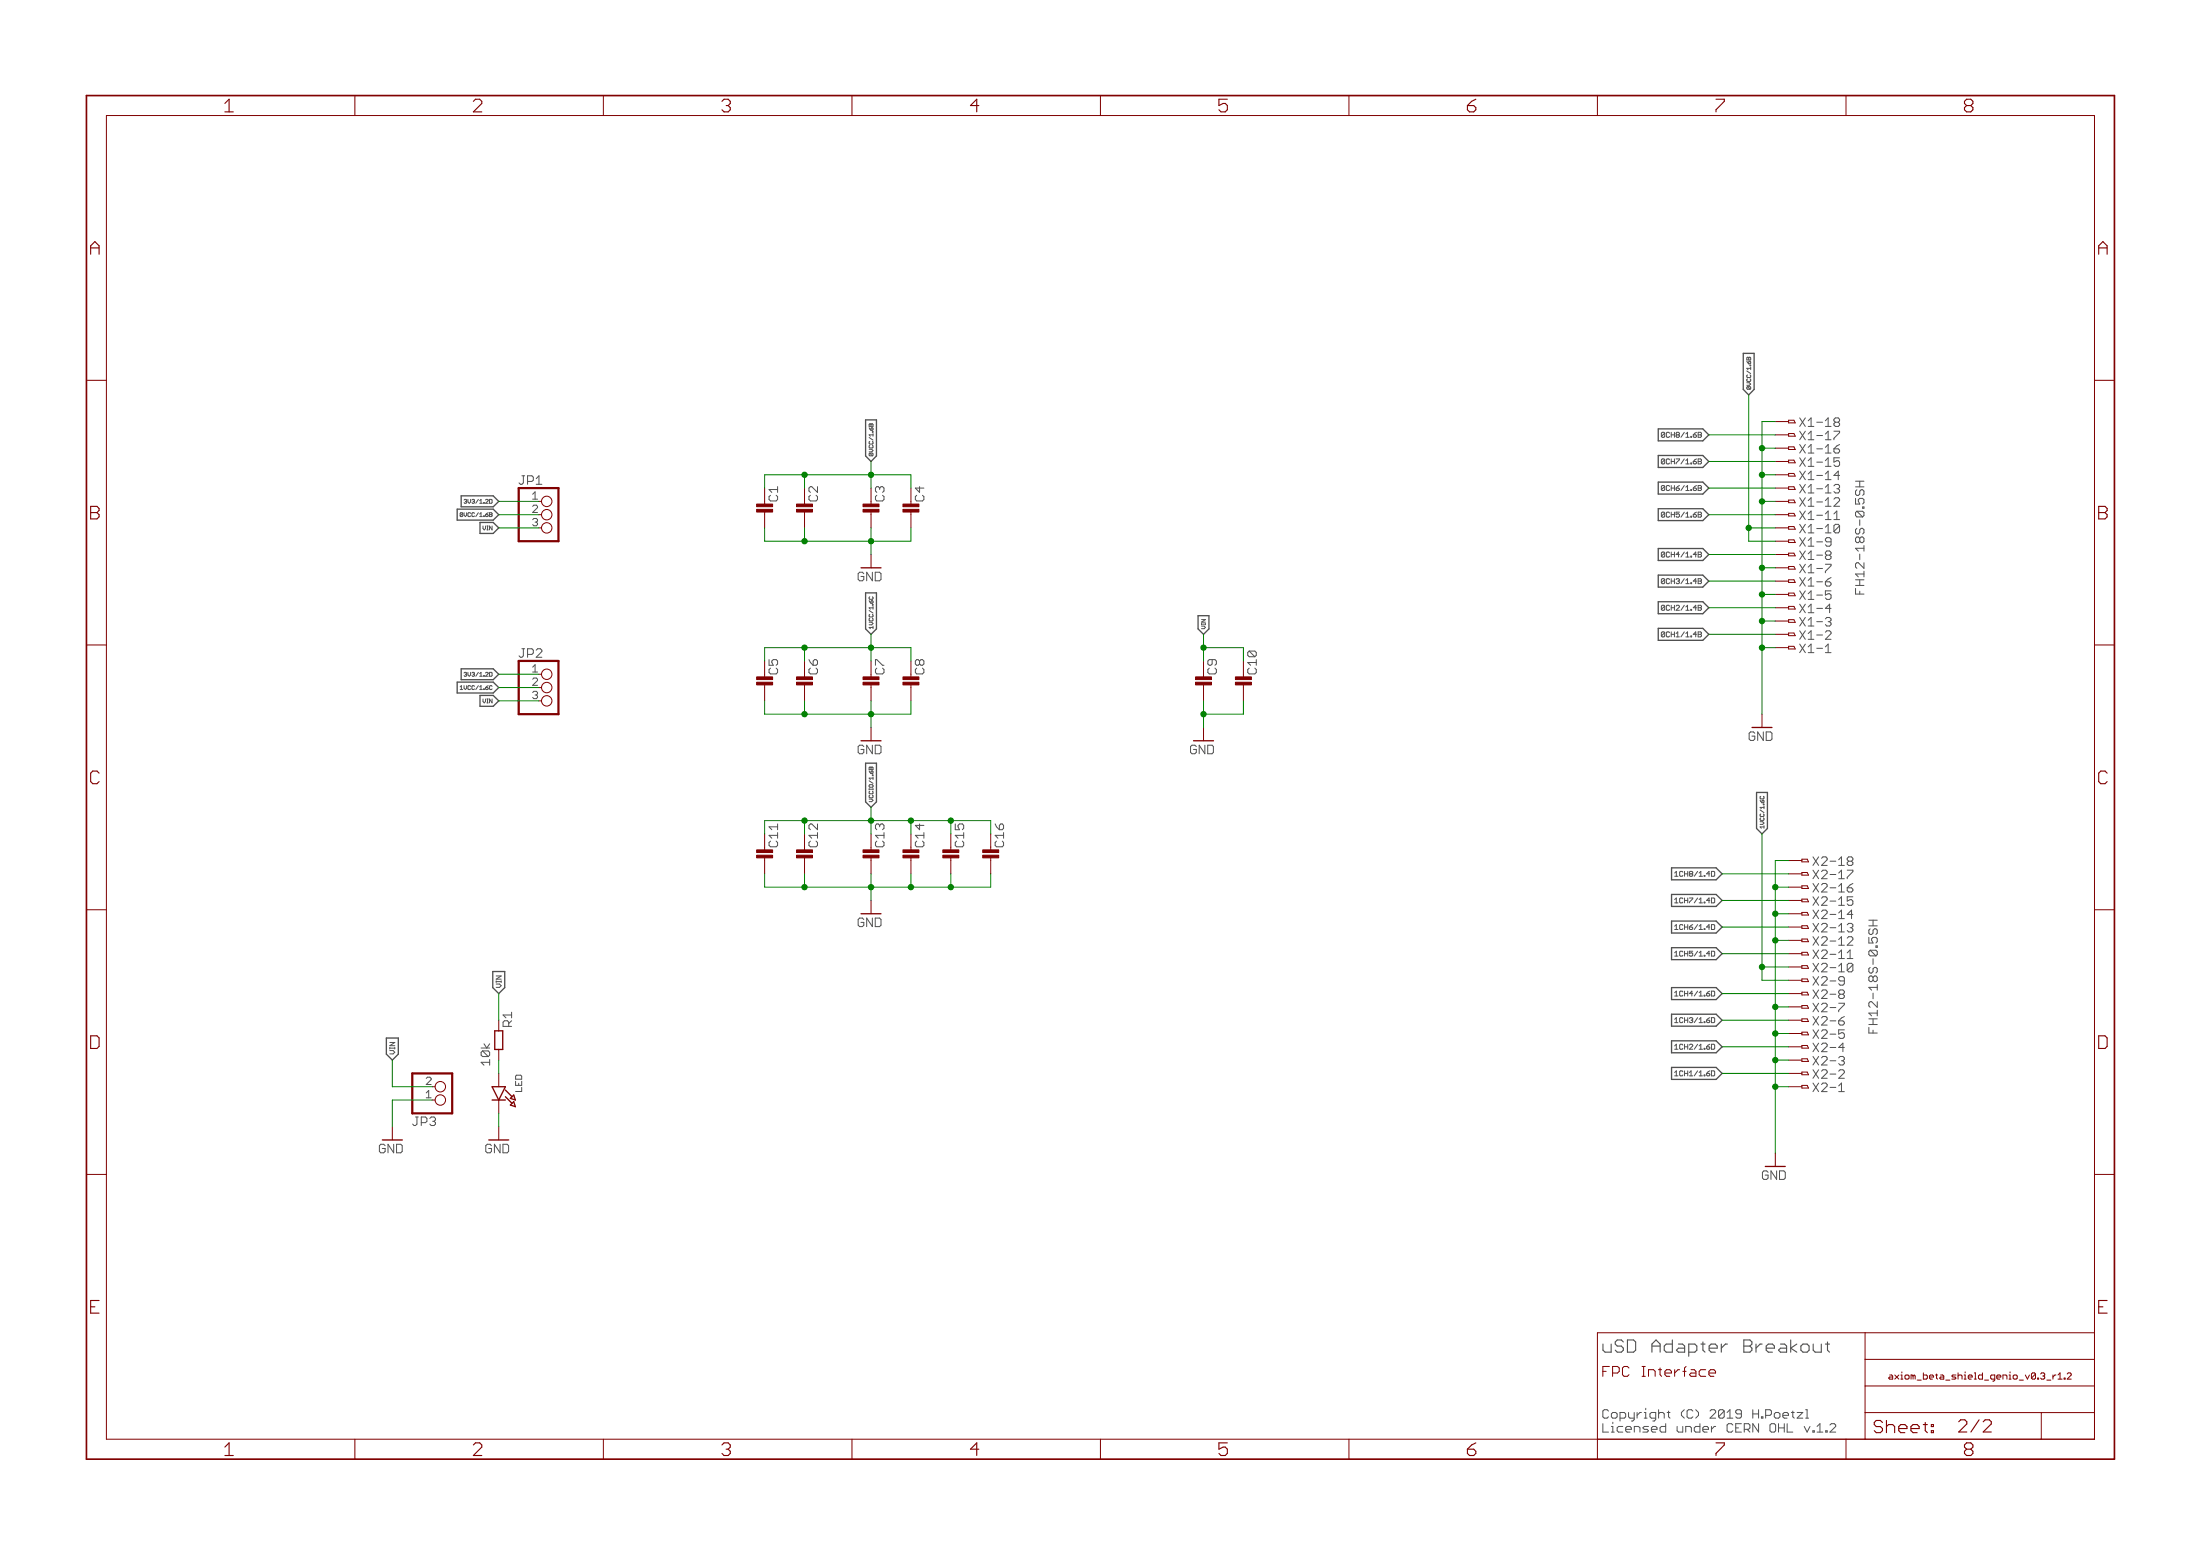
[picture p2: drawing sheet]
<svg xmlns="http://www.w3.org/2000/svg" width="420mm" height="297mm" viewBox="0 0 420 297" stroke-linecap="round" stroke-linejoin="round" font-family="sans-serif">
<path d="M347.8 256.6v1.5h-1.1M348.6 256.6h.8M349 256.2v1.5l.4 .4" fill="none" stroke="#505050" stroke-width=".21"/>
<path d="M354.4 91.9h1.6M355.2 91.9v1M356.9 175.7h1.6M357.7 175.7v1M342.1 269.6h.6M342.4 269.4v1.1l.3 .2M343.2 269.6h1.1l-1.1 1.1M344.8 269.1h.3v1.6M347 272.3l.6-.5v1.6M347 273.4h1.1M348.7 273.1h.3v.3h-.3zM349.5 272l.3-.2h.5l.3 .2v.3l-1.1 1.1h1.1" fill="none" stroke="#505050" stroke-width=".19"/>
<g fill="none" stroke="#505050" stroke-width=".25">
<path d="M332.9 67.5h2.1v6.8l-1 1.1-1.1-1.1zM87.3 97.2h6.9l1 1.1-1 1h-6.9zM88.1 94.7h6.1l1 1-1 1.1h-6.1zM91.7 99.7h2.5l1 1.1-1 1h-2.5zM165.3 80.2h2.1v6.8l-1.1 1.1-1-1.1zM316.7 81.9h8.5l1.1 1.1-1.1 1.2h-8.5zM316.7 87h8.5l1.1 1.1-1.1 1.1h-8.5zM316.7 92h8.5l1.1 1.2-1.1 1.1h-8.5zM316.7 97.1h8.5l1.1 1.2-1.1 1.1h-8.5zM165.3 113.2h2.1v6.9l-1.1 1-1-1zM228.8 117.5h2.1v2.6l-1.1 1-1-1zM316.7 120h8.5l1.1 1.1-1.1 1.1h-8.5z"/>
<path d="M316.7 104.7h8.5l1.1 1.2-1.1 1.1h-8.5zM316.7 109.8h8.5l1.1 1.1-1.1 1.2h-8.5zM316.7 114.9h8.5l1.1 1.1-1.1 1.2h-8.5zM87.3 130.2h6.9l1 1.1-1 1h-6.9zM88.1 127.7h6.1l1 1-1 1.1h-6.1zM91.7 132.8h2.5l1 1-1 1h-2.5zM165.3 145.7h2.1v7.4l-1.1 1-1-1zM335.5 151.3h2v6.9l-1 1-1-1zM319.2 165.7h8.5l1.2 1.1-1.2 1.2h-8.5zM319.2 170.8h8.5l1.2 1.1-1.2 1.1h-8.5zM319.2 175.8h8.5l1.2 1.2-1.2 1.1h-8.5zM73.8 198.2h2.3v3l-1.2 1.2-1.1-1.2z"/>
<path d="M94.1 185.5h2.3v3l-1.2 1.2-1.1-1.2zM319.2 188.5h8.5l1.2 1.2-1.2 1.1h-8.5zM319.2 180.9h8.5l1.2 1.2-1.2 1.1h-8.5zM319.2 193.6h8.5l1.2 1.2-1.2 1.1h-8.5zM319.2 198.7h8.5l1.2 1.1-1.2 1.2h-8.5zM319.2 203.8h8.5l1.2 1.1-1.2 1.2h-8.5z"/>
</g>
<g fill="none" stroke="#800000" stroke-width=".19">
<path d="M67.8 18.2v3.9M115.2 18.2v3.9M162.7 18.2v3.9M210.2 18.2v3.9M257.6 18.2v3.9M305.1 18.2v3.9M352.6 18.2v3.9M20.3 22.1h379.7v252.6h-379.7zM16.5 72.6h3.8M400 72.6h3.8M146 97.7v3.1M153.6 97.7v3.1"/>
<path d="M166.3 97.7v3.1M174 97.7v3.1M339 98.3h2.6M339 95.7h2.6M339 93.2h2.6M339 90.6h2.6M339 88.1h2.6M339 85.6h2.6M339 83h2.6M339 80.5h2.6M341.6 80.2h1l.3 .5h-1.3zM341.6 82.8h1l.3 .5h-1.3z"/>
<path d="M341.6 85.3h1l.3 .5h-1.3zM341.6 87.8h1l.3 .5h-1.3zM341.6 90.4h1l.3 .5h-1.3zM341.6 92.9h1l.3 .5h-1.3zM341.6 95.5h1l.3 .5h-1.3zM341.6 98h1l.3 .5h-1.3zM166.3 105.9v2.5M339 118.6h2.6M339 116h2.6M339 113.5h2.6M339 110.9h2.6M339 108.4h2.6"/>
<path d="M339 105.9h2.6M339 103.3h2.6M339 100.8h2.6M341.6 100.5h1l.3 .5h-1.3zM341.6 103.1h1l.3 .5h-1.3zM341.6 105.6h1l.3 .5h-1.3zM341.6 108.1h1l.3 .5h-1.3zM341.6 110.7h1l.3 .5h-1.3zM341.6 113.2h1l.3 .5h-1.3zM341.6 115.8h1l.3 .5h-1.3zM341.6 118.3h1l.3 .5h-1.3zM16.5 123.1h3.8"/>
<path d="M146 130.7v3.1M153.6 130.7v3.1M166.3 130.7v3.1M166.3 138.9v2.5M174 130.7v3.1M229.8 130.7v3.1M229.8 138.9v2.5M237.5 130.7v3.1M336.5 136.3v2.6M339 123.6h2.6M339 121.1h2.6M341.6 120.8h1l.3 .5h-1.3z"/>
<path d="M341.6 123.4h1l.3 .5h-1.3zM400 123.1h3.8M16.5 173.7h3.8M146 163.8v3M153.6 163.8v3M166.3 163.8v3M166.3 171.9v2.5M174 163.8v3M181.6 163.8v3M189.2 163.8v3M341.6 179.5h2.5M341.6 177h2.5"/>
<path d="M341.6 174.4h2.5M341.6 171.9h2.5M341.6 169.4h2.5M341.6 166.8h2.5M341.6 164.3h2.5M344.1 164h1l.3 .5h-1.3zM344.1 166.6h1l.3 .5h-1.3zM344.1 169.1h1l.3 .5h-1.3zM344.1 171.6h1l.3 .5h-1.3zM344.1 174.2h1l.3 .5h-1.3zM344.1 176.7h1l.3 .5h-1.3zM344.1 179.3h1l.3 .5h-1.3z"/>
<path d="M400 173.7h3.8M95.2 194.8v2M341.6 199.8h2.5M341.6 197.3h2.5M341.6 194.8h2.5M341.6 192.2h2.5M341.6 189.7h2.5M341.6 187.1h2.5M341.6 184.6h2.5M341.6 182.1h2.5M344.1 181.8h1l.3 .5h-1.3zM344.1 184.3h1l.3 .5h-1.3z"/>
<path d="M344.1 186.9h1l.3 .5h-1.3zM344.1 189.4h1l.3 .5h-1.3zM344.1 192h1l.3 .5h-1.3zM344.1 194.5h1l.3 .5h-1.3zM344.1 197h1l.3 .5h-1.3zM344.1 199.6h1l.3 .5h-1.3zM74.9 215.1v2.5M95.2 200.3v2.1M95.2 204.9v2.6M95.2 210v2.5M95.2 215.1v2.5M341.6 202.4h2.5"/>
<path d="M341.6 207.5h2.5M341.6 204.9h2.5M344.1 202.1h1l.3 .5h-1.3zM344.1 204.7h1l.3 .5h-1.3zM344.1 207.2h1l.3 .5h-1.3zM16.5 224.2h3.8M339 220.1v2.6M400 224.2h3.8M356.2 254.4v20.3M356.2 259.5h43.8M400 254.4h-94.9v24.2M67.8 274.7v3.9"/>
<path d="M115.2 274.7v3.9M162.7 274.7v3.9M210.2 274.7v3.9M257.6 274.7v3.9M326.4 262.1h1.2v-.3l-.3-.3h-.6l-.3 .3v.6l.3 .3h.6M352.6 274.7v3.9M356.2 269.7h43.8M356.2 264.6h43.8M389.8 269.7v5M392.5 262.5h.1M393 262.5l.4-.4v1.2M393 263.3h.8"/>
<path d="M394.2 263.1h.2v.2h-.2zM394.8 262.3l.2-.2h.4l.2 .2v.2l-.8 .8h.8"/>
<circle cx="104.4" cy="98.3" r=".99"/>
<circle cx="104.4" cy="95.7" r=".99"/>
<circle cx="104.4" cy="100.8" r=".99"/>
<circle cx="104.4" cy="128.7" r=".99"/>
<circle cx="104.4" cy="131.3" r=".99"/>
<circle cx="104.4" cy="133.8" r=".99"/>
<circle cx="84.1" cy="210" r=".99"/>
<circle cx="84.1" cy="207.5" r=".99"/>
</g>
<path d="M359.5 271.5l-.4-.3h-.8l-.4 .3v.4l.4 .4h.8l.4 .4v.4l-.4 .4h-.8l-.4-.4M360.3 271.2v2.3M360.3 272.3l.4-.4h.8l.3 .4v1.2M362.6 272.7h1.6v-.4l-.4-.4h-.8l-.4 .4v.8l.4 .4h.8M365 272.7h1.5v-.4l-.4-.4h-.7l-.4 .4v.8l.4 .4h.7M367.3 271.9h.8M367.7 271.5v1.6l.4 .4M368.9 271.9h.4v.4h-.4zM368.9 273.1h.4v.4h-.4z" fill="none" stroke="#800000" stroke-width=".21"/>
<path d="M16.5 18.2h387.3v260.4h-387.3z" fill="none" stroke="#800000" stroke-width=".32"/>
<g fill="#800000" stroke="#800000" stroke-width=".19">
<path d="M172.4 97.2h3.1v.5h-3.1z"/>
<path d="M172.4 96.2h3.1v.5h-3.1z"/>
<path d="M152.1 97.2h3.1v.5h-3.1z"/>
<path d="M152.1 96.2h3.1v.5h-3.1z"/>
<path d="M144.5 97.2h3.1v.5h-3.1z"/>
<path d="M144.5 96.2h3.1v.5h-3.1z"/>
<path d="M164.8 97.2h3.1v.5h-3.1z"/>
<path d="M164.8 96.2h3.1v.5h-3.1z"/>
<path d="M172.4 130.2h3.1v.5h-3.1z"/>
<path d="M172.4 129.2h3.1v.5h-3.1z"/>
<path d="M152.1 130.2h3.1v.5h-3.1z"/>
<path d="M152.1 129.2h3.1v.5h-3.1z"/>
<path d="M144.5 130.2h3.1v.5h-3.1z"/>
<path d="M144.5 129.2h3.1v.5h-3.1z"/>
<path d="M164.8 130.2h3.1v.5h-3.1z"/>
<path d="M164.8 129.2h3.1v.5h-3.1z"/>
<path d="M172.4 163.3h3.1v.5h-3.1z"/>
<path d="M172.4 162.2h3.1v.6h-3.1z"/>
<path d="M152.1 163.3h3.1v.5h-3.1z"/>
<path d="M152.1 162.2h3.1v.6h-3.1z"/>
<path d="M144.5 163.3h3.1v.5h-3.1z"/>
<path d="M144.5 162.2h3.1v.6h-3.1z"/>
<path d="M164.8 163.3h3.1v.5h-3.1z"/>
<path d="M164.8 162.2h3.1v.6h-3.1z"/>
<path d="M180.1 163.3h3v.5h-3z"/>
<path d="M180.1 162.2h3v.6h-3z"/>
<path d="M187.7 163.3h3v.5h-3z"/>
<path d="M187.7 162.2h3v.6h-3z"/>
<path d="M235.9 130.2h3.1v.5h-3.1z"/>
<path d="M235.9 129.2h3.1v.5h-3.1z"/>
<path d="M228.3 130.2h3.1v.5h-3.1z"/>
<path d="M228.3 129.2h3.1v.5h-3.1z"/>
</g>
<path d="M99.1 93.2h7.6v10.1h-7.6zM99.1 126.2h7.6v10.1h-7.6zM78.7 204.9h7.7v7.6h-7.7z" fill="none" stroke="#800000" stroke-width=".42"/>
<path d="M94.5 196.8h1.5v3.5h-1.5zM94 207.5h2.5l-1.3 2.5zM94 210h2.5M96.5 209.4l1.3 1.2M96.5 208.1l1.3 1.3M97.5 209.7l.6-.7 .3 1zM97.5 210.9l.6-.6 .3 1z" fill="none" stroke="#800000" stroke-width=".25"/>
<g fill="none" stroke="#008000" stroke-width=".19">
<path d="M334 75.4v27.9h5M95.2 95.7h7.7M95.2 98.3h7.7M146 93.2v-2.6h28v2.6M153.6 90.6v2.6M166.3 88.1v5.1M326.3 98.3h12.7M326.3 93.2h12.7M326.3 88.1h12.7M326.3 83h12.7M336.5 85.6h2.5M336.5 90.6h2.5"/>
<path d="M336.5 95.7h2.5M339 80.5h-2.5v55.8M95.2 100.8h7.7M146 100.8v2.5h28v-2.5M153.6 100.8v2.5M166.3 100.8v5.1M326.3 116h12.7M326.3 110.9h12.7M326.3 105.9h12.7M334 100.8h5M336.5 108.4h2.5M336.5 113.5h2.5"/>
<path d="M336.5 118.6h2.5M95.2 131.3h7.7M95.2 128.7h7.7M95.2 133.8h7.7M146 126.2v-2.6h28v2.6M146 133.8v2.5h28v-2.5M153.6 123.6v2.6M153.6 133.8v2.5M166.3 121.1v5.1M166.3 133.8v5.1M229.8 123.6h7.7M229.8 121.1v5.1"/>
<path d="M229.8 133.8v5.1M237.5 133.8v2.5h-7.7M326.3 121.1h12.7M336.5 123.6h2.5M146 156.7h43.2M166.3 154.1v2.6M336.5 159.2v27.9h5.1M146 166.8v2.6h43.2v-2.6M153.6 166.8v2.6M166.3 166.8v5.1M174 166.8v2.6M181.6 166.8v2.6"/>
<path d="M328.9 166.8h12.7M328.9 171.9h12.7M328.9 177h12.7M339 169.4h2.6M339 174.4h2.6M339 179.5h2.6M341.6 164.3h-2.6v55.8M95.2 189.7v5.1M328.9 189.7h12.7M328.9 199.8h12.7M328.9 194.8h12.7M328.9 182.1h12.7"/>
<path d="M336.5 184.6h5.1M339 192.2h2.6M339 197.3h2.6M74.9 202.4v5.1h7.6M82.5 210h-7.6v5.1M95.2 202.4v2.5M95.2 212.5v2.6M328.9 204.9h12.7M339 202.4h2.6M339 207.5h2.6"/>
</g>
<g fill="#008000" stroke="#008000" stroke-width=".19">
<circle cx="336.5" cy="90.6" r=".51"/>
<circle cx="336.5" cy="95.7" r=".51"/>
<circle cx="336.5" cy="108.4" r=".51"/>
<circle cx="336.5" cy="113.5" r=".51"/>
<circle cx="336.5" cy="118.6" r=".51"/>
<circle cx="336.5" cy="85.6" r=".51"/>
<circle cx="336.5" cy="123.6" r=".51"/>
<circle cx="153.6" cy="103.3" r=".51"/>
<circle cx="166.3" cy="103.3" r=".51"/>
<circle cx="339" cy="174.4" r=".51"/>
<circle cx="339" cy="179.5" r=".51"/>
<circle cx="339" cy="192.2" r=".51"/>
<circle cx="339" cy="197.3" r=".51"/>
<circle cx="339" cy="202.4" r=".51"/>
<circle cx="339" cy="169.4" r=".51"/>
<circle cx="339" cy="207.5" r=".51"/>
<circle cx="153.6" cy="136.3" r=".51"/>
<circle cx="166.3" cy="136.3" r=".51"/>
<circle cx="153.6" cy="169.4" r=".51"/>
<circle cx="174" cy="169.4" r=".51"/>
<circle cx="181.6" cy="169.4" r=".51"/>
<circle cx="166.3" cy="169.4" r=".51"/>
<circle cx="229.8" cy="136.3" r=".51"/>
<circle cx="334" cy="100.8" r=".51"/>
<circle cx="153.6" cy="90.6" r=".51"/>
<circle cx="166.3" cy="90.6" r=".51"/>
<circle cx="336.5" cy="184.6" r=".51"/>
<circle cx="153.6" cy="123.6" r=".51"/>
<circle cx="166.3" cy="123.6" r=".51"/>
<circle cx="229.8" cy="123.6" r=".51"/>
<circle cx="153.6" cy="156.7" r=".51"/>
<circle cx="166.3" cy="156.7" r=".51"/>
<circle cx="174" cy="156.7" r=".51"/>
<circle cx="181.6" cy="156.7" r=".51"/>
</g>
<g font-size="3.7" fill="#800000">
<text x="42.9" y="21.4">1</text>
<text x="90.3" y="21.4">2</text>
<text x="137.8" y="21.4">3</text>
<text x="185.3" y="21.4">4</text>
<text x="232.7" y="21.4">5</text>
<text x="280.2" y="21.4">6</text>
<text x="327.6" y="21.4">7</text>
<text x="375.1" y="21.4">8</text>
<text x="17.2" y="48.6">A</text>
<text x="400.7" y="48.6">A</text>
<text x="17.2" y="99.2">B</text>
<text x="400.7" y="99.2">B</text>
<text x="17.1" y="149.7">C</text>
<text x="400.6" y="149.7">C</text>
<text x="17" y="200.2">D</text>
<text x="400.5" y="200.2">D</text>
<text x="17.3" y="250.8">E</text>
<text x="400.7" y="250.8">E</text>
<text x="42.9" y="277.9">1</text>
<text x="90.3" y="277.9">2</text>
<text x="137.8" y="277.9">3</text>
<text x="185.3" y="277.9">4</text>
<text x="232.7" y="277.9">5</text>
<text x="280.2" y="277.9">6</text>
<text x="327.6" y="277.9">7</text>
<text x="375.1" y="277.9">8</text>
</g>
<text font-size="3.6" fill="#505050" x="306" y="258.2">uSD Adapter Breakout</text>
<text font-size="3.6" fill="#800000" x="374" y="273.5">2/2</text>
<text font-size="2.9" fill="#800000" x="306" y="262.8">FPC Interface</text>
<g font-size="2.5" fill="#505050">
<text x="343.6" y="81.5">X1-18</text>
<text x="343.6" y="89.1">X1-15</text>
<text x="343.6" y="86.6">X1-16</text>
<text x="343.6" y="84">X1-17</text>
<text x="99.1" y="92.5">JP1</text>
<text x="343.6" y="94.2">X1-13</text>
<text x="343.6" y="91.6">X1-14</text>
<text x="343.6" y="101.8">X1-10</text>
<text x="343.6" y="99.3">X1-11</text>
<text x="343.6" y="96.7">X1-12</text>
<text x="343.6" y="106.9">X1-8</text>
<text x="343.6" y="104.3">X1-9</text>
<text x="343.6" y="112">X1-6</text>
<text x="343.6" y="109.4">X1-7</text>
<text x="356.1" y="113.5" transform="rotate(-90 356.1 113.5)">FH12-18S-0.5SH</text>
<text x="343.6" y="119.6">X1-3</text>
<text x="343.6" y="117">X1-4</text>
<text x="343.6" y="114.5">X1-5</text>
<text x="99.1" y="125.5">JP2</text>
<text x="343.6" y="124.7">X1-1</text>
<text x="343.6" y="122.1">X1-2</text>
<text x="346.2" y="167.8">X2-17</text>
<text x="346.2" y="165.3">X2-18</text>
<text x="346.2" y="172.9">X2-15</text>
<text x="346.2" y="170.4">X2-16</text>
<text x="346.2" y="178">X2-13</text>
<text x="346.2" y="175.4">X2-14</text>
<text x="346.2" y="185.6">X2-10</text>
<text x="346.2" y="183.1">X2-11</text>
<text x="346.2" y="180.5">X2-12</text>
<text x="346.2" y="190.7">X2-8</text>
<text x="346.2" y="188.1">X2-9</text>
<text x="97.8" y="196" transform="rotate(-90 97.8 196)">R1</text>
<text x="346.2" y="195.8">X2-6</text>
<text x="346.2" y="193.2">X2-7</text>
<text x="358.6" y="197.3" transform="rotate(-90 358.6 197.3)">FH12-18S-0.5SH</text>
<text x="93.6" y="203.4" transform="rotate(-90 93.6 203.4)">10k</text>
<text x="346.2" y="203.4">X2-3</text>
<text x="346.2" y="200.8">X2-4</text>
<text x="346.2" y="198.3">X2-5</text>
<text x="346.2" y="208.5">X2-1</text>
<text x="346.2" y="205.9">X2-2</text>
<text x="78.7" y="214.9">JP3</text>
<text x="306" y="270.8">Copyright (C) 2019 H.Poetzl</text>
<text x="306" y="273.5">Licensed under CERN OHL v.1.2</text>
</g>
<g font-size="2.5" fill="#800000">
<text x="148.6" y="95.7" transform="rotate(-90 148.6 95.7)">C1</text>
<text x="156.2" y="95.7" transform="rotate(-90 156.2 95.7)">C2</text>
<text x="168.9" y="95.7" transform="rotate(-90 168.9 95.7)">C3</text>
<text x="176.5" y="95.7" transform="rotate(-90 176.5 95.7)">C4</text>
<text x="163.8" y="110.9">GND</text>
<text x="148.6" y="128.7" transform="rotate(-90 148.6 128.7)">C5</text>
<text x="156.2" y="128.7" transform="rotate(-90 156.2 128.7)">C6</text>
<text x="168.9" y="128.7" transform="rotate(-90 168.9 128.7)">C7</text>
<text x="176.5" y="128.7" transform="rotate(-90 176.5 128.7)">C8</text>
<text x="232.4" y="128.7" transform="rotate(-90 232.4 128.7)">C9</text>
<text x="163.8" y="144">GND</text>
<text x="227.3" y="144">GND</text>
<text x="334" y="141.4">GND</text>
<text x="163.8" y="177">GND</text>
<text x="72.4" y="220.1">GND</text>
<text x="92.7" y="220.1">GND</text>
<text x="336.5" y="225.2">GND</text>
</g>
<g font-size="2.5" fill="#008000">
<text x="240" y="128.7" transform="rotate(-90 240 128.7)">C10</text>
<text x="148.6" y="161.7" transform="rotate(-90 148.6 161.7)">C11</text>
<text x="156.2" y="161.7" transform="rotate(-90 156.2 161.7)">C12</text>
<text x="168.9" y="161.7" transform="rotate(-90 168.9 161.7)">C13</text>
<text x="176.5" y="161.7" transform="rotate(-90 176.5 161.7)">C14</text>
<text x="184.1" y="161.7" transform="rotate(-90 184.1 161.7)">C15</text>
<text x="191.7" y="161.7" transform="rotate(-90 191.7 161.7)">C16</text>
</g>
<g font-size="2.1" fill="#800000">
<text x="101.7" y="95.4">1</text>
<text x="101.7" y="97.9">2</text>
<text x="101.7" y="100.4">3</text>
<text x="101.7" y="128.4">1</text>
<text x="101.7" y="130.9">2</text>
<text x="101.7" y="133.4">3</text>
<text x="81.4" y="209.6">1</text>
</g>
<text font-size="2.1" fill="#505050" x="81.4" y="207.1">2</text>
<text font-size="1.8" fill="#505050" x="99.7" y="208.4" transform="rotate(-90 99.7 208.4)">LED</text>
<text font-size="1.8" fill="#800000" x="360.6" y="263.3">axiom_beta_shield_genio_v0.3_r1.2</text>
<g font-size="1.4" fill="#505050">
<text x="317.6" y="83.5">0CH8/1.6B</text>
<text x="317.6" y="88.6">0CH7/1.6B</text>
<text x="317.6" y="93.7">0CH6/1.6B</text>
<text x="317.6" y="98.8">0CH5/1.6B</text>
<text x="317.6" y="106.4">0CH4/1.4B</text>
<text x="317.6" y="111.5">0CH3/1.4B</text>
<text x="317.6" y="116.5">0CH2/1.4B</text>
<text x="317.6" y="121.6">0CH1/1.4B</text>
<text x="320" y="167.3">1CH8/1.4D</text>
<text x="320" y="172.4">1CH7/1.4D</text>
<text x="320" y="177.5">1CH6/1.4D</text>
<text x="320" y="182.6">1CH5/1.4D</text>
<text x="95.7" y="188.5" transform="rotate(-90 95.7 188.5)">VIN</text>
<text x="320" y="190.2">1CH4/1.6D</text>
<text x="320" y="195.3">1CH3/1.6D</text>
<text x="75.4" y="201.2" transform="rotate(-90 75.4 201.2)">VIN</text>
<text x="320" y="200.3">1CH2/1.6D</text>
<text x="320" y="205.4">1CH1/1.6D</text>
</g>
<g font-size="1.1" fill="#505050">
<text x="334.4" y="74.3" transform="rotate(-90 334.4 74.3)">0VCC/1.6B</text>
<text x="166.8" y="87" transform="rotate(-90 166.8 87)">0VCC/1.6B</text>
<text x="88.1" y="98.6">0VCC/1.6B</text>
<text x="88.9" y="96.1">3V3/1.2D</text>
<text x="92.2" y="101.2">VIN</text>
<text x="166.8" y="120.1" transform="rotate(-90 166.8 120.1)">1VCC/1.6C</text>
<text x="230.3" y="120.1" transform="rotate(-90 230.3 120.1)">VIN</text>
<text x="88.1" y="131.7">1VCC/1.6C</text>
<text x="88.9" y="129.1">3V3/1.2D</text>
<text x="92.2" y="134.2">VIN</text>
<text x="166.8" y="153.1" transform="rotate(-90 166.8 153.1)">VCCIO/1.6B</text>
<text x="336.9" y="158.2" transform="rotate(-90 336.9 158.2)">1VCC/1.6C</text>
</g>
</svg>
